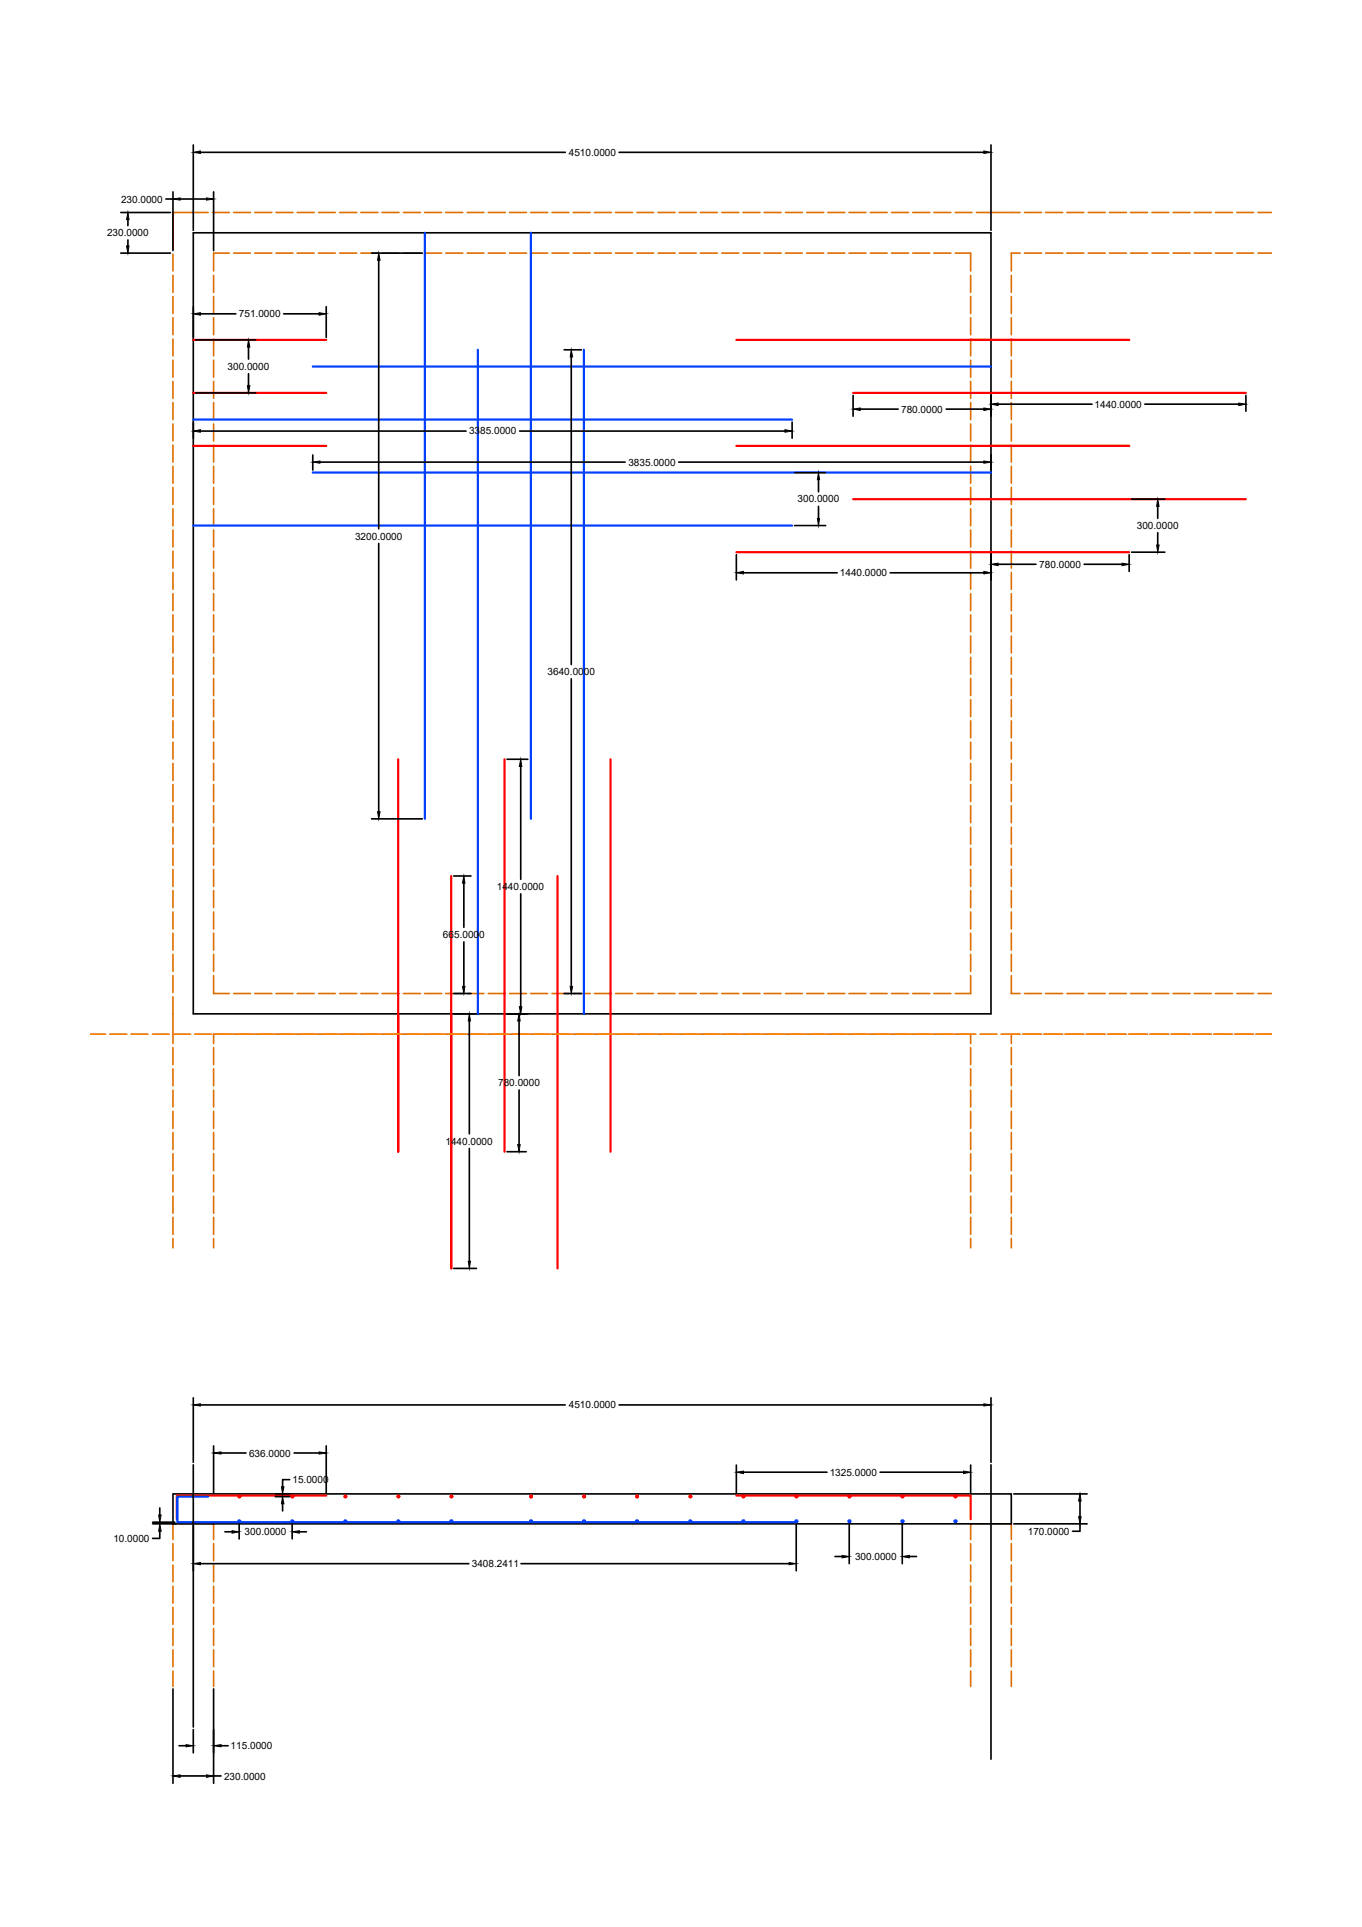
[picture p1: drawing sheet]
<svg xmlns="http://www.w3.org/2000/svg" width="210mm" height="297mm" viewBox="0 0 210 297" stroke-linecap="round" stroke-linejoin="round" font-family="sans-serif">
<!-- layer: 0 -->
<g fill="none" stroke="#000" stroke-width=".25">
<path d="M18.6 39h7.7M18.6 32.8h7.7M19.7 33.9v.9M19.7 37v.9M25.6 30.7h1.1M26.7 29.6v9M27.8 30.7h4M29.8 35.9h122.9v120.4h-122.9zM29.8 22.3v13.2M30.9 23.5h56.2M32.9 29.6v9M57.3 39h7.8"/>
<path d="M95.4 23.5h56.2M152.7 22.3v13.2M30.2 52.4h9.2M30.9 48.4h5.5M38.3 53.5v1.9M38.3 57.6v1.9M43.7 48.4h5.5M50.3 47.3v4.7M58.4 40.1v41.4M86.9 53.9h2.7M88 55v47.4M30.2 60.6h9.2"/>
<path d="M30.9 66.4h40.9M48.2 70.1v2.4M49.3 71.2h47M80.1 66.4h40.9M104.6 71.2h47M122.1 65.1v2.4M122.5 72.8h4.7M126.1 73.9v1.9M126.1 78v1.9M131.5 60.9v3.3M132.6 63.1h5.8M145.8 63.1h5.8"/>
<path d="M153.8 62.3h14.5M174.4 76.9h5.1M176.4 62.3h14.5M178.4 78v1.9M192 60.9v2.5M58.4 83.8v41.3M113.5 85.5v3.9M114.6 88.3h14.4M122.5 81h4.7M137.2 88.3h14.4M153.8 87h5.9M167.1 87h5.8"/>
<path d="M174 85.5v2.6M174.4 85.1h5.1M178.4 82.1v1.9M78.1 117h3.3M80.2 118.1v17.4M88 104.6v47.4M57.3 126.2h7.8M69.9 135h2.7M71.5 136.1v6.8M80.2 137.8v17.4M69.9 153.1h2.7M71.5 145.2v6.8"/>
<path d="M72.3 157.4v17.4M80 157.4v8.4M86.9 153.1h2.7M72.3 177v17.4M78.1 177.5h3M80 168v8.4M69.9 195.5h3.5M29.8 215.5v9.9M30.9 216.6h56.2M95.4 216.6h56.2M152.7 215.5v9.9M23.5 234.6h3.5"/>
<path d="M23.5 234.9h3.5M24.6 236v1.1h-1.1M24.6 232.4v1.1M26.7 230.3h129.2v4.6h-129.2zM29.8 225.8v40.4M32.9 222.9v7.3M34.1 224h3.8M34.7 236.1h1.1M36.9 234.9v2.3M42.4 230.7h2.2M42.4 230.3h2.2M43.5 231.8v1.1"/>
<path d="M44.6 228.1h-1.1v1.1M45 234.9v2.3M45.3 224h3.9M46.1 236.1h1.1M50.3 222.9v7.3M113.5 225.8v4.4M114.6 226.9h12.9M122.7 235v7.1M128.7 239.9h1.1M130.9 234.9v6.1M135.6 226.9h12.9M139.1 234.9v6.1"/>
<path d="M140.2 239.9h1.1M149.6 225.8v4.4M152.7 225.8v45.4M156.2 234.9h11.3M156.2 230.3h11.3M166.4 234.9v1.1h-1.1M166.4 231.4v2.4M30.9 241h41.3M80.3 241h41.3M26.7 260.3v14.6M27.6 269.1h1.1M27.8 273.8h4"/>
<path d="M29.8 266.6v3.6M32.9 260.3v14.6M32.9 273.8h1.2M34.1 269.1h1.1"/>
</g>
<!-- layer: Brick Wall -->
<g fill="none" stroke="#dd6e00" stroke-width=".25">
<path d="M26.7 39.2v2.6M32.1 32.8h-5.4v5.7M32.7 32.8h2.6M35.3 39h-2.4v2.8M36 32.8h2.6M36 39h2.6M39.3 32.8h2.6M39.3 39h2.6M42.5 32.8h2.7M42.5 39h2.7M45.8 32.8h2.6M45.8 39h2.6"/>
<path d="M49.1 32.8h2.6M49.1 39h2.6M52.4 32.8h2.6M52.4 39h2.6M55.6 32.8h2.6M55.6 39h2.6M58.9 32.8h2.6M58.9 39h2.6M62.2 32.8h2.6M62.2 39h2.6M65.4 32.8h2.7M65.4 39h2.7"/>
<path d="M68.7 32.8h2.6M68.7 39h2.6M72 32.8h2.6M72 39h2.6M75.3 32.8h2.6M75.3 39h2.6M78.5 32.8h2.6M78.5 39h2.6M81.8 32.8h2.6M81.8 39h2.6M85.1 32.8h2.6M85.1 39h2.6"/>
<path d="M88.3 32.8h2.7M88.3 39h2.7M91.6 32.8h2.6M91.6 39h2.6M94.9 32.8h2.6M94.9 39h2.6M98.2 32.8h2.5M98.2 39h2.5M101.4 32.8h2.6M101.4 39h2.6M104.7 32.8h2.6M104.7 39h2.6"/>
<path d="M107.9 32.8h2.7M107.9 39h2.7M111.2 32.8h2.7M111.2 39h2.7M114.5 32.8h2.6M114.5 39h2.6M117.8 32.8h2.6M117.8 39h2.6M121.1 32.8h2.5M121.1 39h2.5M124.3 32.8h2.6M124.3 39h2.6"/>
<path d="M127.6 32.8h2.6M127.6 39h2.6M130.8 32.8h2.7M130.8 39h2.7M134.1 32.8h2.6M134.1 39h2.6M137.4 32.8h2.6M137.4 39h2.6M140.7 32.8h2.6M140.7 39h2.6M143.9 32.8h2.6M143.9 39h2.6"/>
<path d="M147.2 32.8h2.6M147.2 39h2.4v2.8M150.5 32.8h6.7M157.2 39h-1.3v2.8M157.9 32.8h2.6M157.9 39h2.6M161.1 32.8h2.7M161.1 39h2.7M164.4 32.8h2.6M164.4 39h2.6M167.7 32.8h2.6M167.7 39h2.6"/>
<path d="M171 32.8h2.6M171 39h2.6M174.2 32.8h2.7M174.2 39h2.7M177.5 32.8h2.6M177.5 39h2.6M180.8 32.8h2.6M180.8 39h2.6M184.1 32.8h2.6M184.1 39h2.6M187.3 32.8h2.6M187.3 39h2.6"/>
<path d="M190.6 32.8h2.6M190.6 39h2.6M193.9 32.8h2M193.9 39h2M26.7 42.4v2.7M26.7 45.7v2.6M26.7 49v2.6M26.7 52.3v2.5M26.7 55.5v2.7M26.7 58.8v2.6M32.9 42.4v2.7M32.9 45.7v2.6"/>
<path d="M32.9 49v2.6M32.9 52.3v2.5M32.9 55.5v2.7M32.9 58.8v2.6M149.6 42.4v2.7M149.6 45.7v2.6M149.6 49v2.6M149.6 52.3v2.5M149.6 55.5v2.7M149.6 58.8v2.6M155.9 42.4v2.7M155.9 45.7v2.6"/>
<path d="M155.9 49v2.6M155.9 52.3v2.5M155.9 55.5v2.7M155.9 58.8v2.6M26.7 62v2.7M26.7 65.3v2.7M26.7 68.6v2.6M26.7 71.9v2.6M26.7 75.1v2.7M26.7 78.4v2.7M32.9 62v2.7M32.9 65.3v2.7"/>
<path d="M32.9 68.6v2.6M32.9 71.9v2.6M32.9 75.1v2.7M32.9 78.4v2.7M149.6 62v2.7M149.6 65.3v2.7M149.6 68.6v2.6M149.6 71.9v2.6M149.6 75.1v2.7M149.6 78.4v2.7M155.9 62v2.7M155.9 65.3v2.7"/>
<path d="M155.9 68.6v2.6M155.9 71.9v2.6M155.9 75.1v2.7M155.9 78.4v2.7M26.7 81.7v2.6M26.7 84.9v2.7M26.7 88.3v2.5M26.7 91.5v2.6M26.7 94.8v2.6M26.7 98v2.7M32.9 81.7v2.6M32.9 84.9v2.7"/>
<path d="M32.9 88.3v2.5M32.9 91.5v2.6M32.9 94.8v2.6M32.9 98v2.7M149.6 81.7v2.6M149.6 84.9v2.7M149.6 88.3v2.5M149.6 91.5v2.6M149.6 94.8v2.6M149.6 98v2.7M155.9 81.7v2.6M155.9 84.9v2.7"/>
<path d="M155.9 88.3v2.5M155.9 91.5v2.6M155.9 94.8v2.6M155.9 98v2.7M26.7 101.3v2.6M26.7 104.6v2.6M26.7 107.9v2.6M26.7 111.1v2.6M26.7 114.4v2.6M26.7 117.7v2.6M32.9 101.3v2.6M32.9 104.6v2.6"/>
<path d="M32.9 107.9v2.6M32.9 111.1v2.6M32.9 114.4v2.6M32.9 117.7v2.6M149.6 101.3v2.6M149.6 104.6v2.6M149.6 107.9v2.6M149.6 111.1v2.6M149.6 114.4v2.6M149.6 117.7v2.6M155.9 101.3v2.6M155.9 104.6v2.6"/>
<path d="M155.9 107.9v2.6M155.9 111.1v2.6M155.9 114.4v2.6M155.9 117.7v2.6M26.7 120.9v2.7M26.7 124.2v2.6M26.7 127.5v2.6M26.7 130.8v2.6M26.7 134v2.6M26.7 137.3v2.6M32.9 120.9v2.7M32.9 124.2v2.6"/>
<path d="M32.9 127.5v2.6M32.9 130.8v2.6M32.9 134v2.6M32.9 137.3v2.6M149.6 120.9v2.7M149.6 124.2v2.6M149.6 127.5v2.6M149.6 130.8v2.6M149.6 134v2.6M149.6 137.3v2.6M155.9 120.9v2.7M155.9 124.2v2.6"/>
<path d="M155.9 127.5v2.6M155.9 130.8v2.6M155.9 134v2.6M155.9 137.3v2.6M26.7 140.6v2.6M26.7 143.8v2.7M26.7 147.1v2.6M26.7 150.4v2.6M26.7 153.7v7.2M32.9 150.4v2.7h2.4M32.9 140.6v2.6M32.9 143.8v2.7"/>
<path d="M32.9 147.1v2.6M35.3 159.4h-2.4v1.5M36 153.1h2.6M36 159.4h2.6M39.3 153.1h2.6M39.3 159.4h2.6M42.5 153.1h2.7M42.5 159.4h2.7M45.8 153.1h2.6M45.8 159.4h2.6M49.1 153.1h2.6M49.1 159.4h2.6"/>
<path d="M52.4 153.1h2.6M52.4 159.4h2.6M55.6 153.1h2.6M55.6 159.4h2.6M58.9 153.1h2.6M58.9 159.4h2.6M62.2 153.1h2.6M62.2 159.4h2.6M65.4 153.1h2.7M65.4 159.4h2.7M68.7 153.1h2.6M68.7 159.4h2.6"/>
<path d="M72 153.1h2.6M72 159.4h2.6M75.3 153.1h2.6M75.3 159.4h2.6M78.5 153.1h2.6M78.5 159.4h2.6M81.8 153.1h2.6M81.8 159.4h2.6M85.1 153.1h2.6M85.1 159.4h2.6M88.3 153.1h2.7M88.3 159.4h2.7"/>
<path d="M91.6 153.1h2.6M91.6 159.4h2.6M94.9 153.1h2.6M94.9 159.4h2.6M98.2 153.1h2.5M98.2 159.4h2.5M101.4 153.1h2.6M101.4 159.4h2.6M104.7 153.1h2.6M104.7 159.4h2.6M107.9 153.1h2.7M107.9 159.4h2.7"/>
<path d="M111.2 153.1h2.7M111.2 159.4h2.7M114.5 153.1h2.6M114.5 159.4h2.6M117.8 153.1h2.6M117.8 159.4h2.6M121.1 153.1h2.5M121.1 159.4h2.5M124.3 153.1h2.6M124.3 159.4h2.6M127.6 153.1h2.6M127.6 159.4h2.6"/>
<path d="M130.8 153.1h2.7M130.8 159.4h2.7M134.1 153.1h2.6M134.1 159.4h2.6M137.4 153.1h2.6M137.4 159.4h2.6M140.7 153.1h2.6M140.7 159.4h2.6M143.9 153.1h2.6M143.9 159.4h2.6M147.2 159.4h2.4v1.5M149.6 140.6v2.6"/>
<path d="M149.6 143.8v2.7M149.6 147.1v2.6M149.6 150.4v2.7h-2.4M155.9 140.6v2.6M155.9 143.8v2.7M155.9 147.1v2.6M155.9 150.4v2.7h1.3M157.2 159.4h-1.3v1.5M157.9 153.1h2.6M157.9 159.4h2.6M161.1 153.1h2.7M161.1 159.4h2.7"/>
<path d="M164.4 153.1h2.6M164.4 159.4h2.6M167.7 153.1h2.6M167.7 159.4h2.6M171 153.1h2.6M171 159.4h2.6M174.2 153.1h2.7M174.2 159.4h2.7M177.5 153.1h2.6M177.5 159.4h2.6M180.8 153.1h2.6M180.8 159.4h2.6"/>
<path d="M184.1 153.1h2.6M184.1 159.4h2.6M187.3 153.1h2.6M187.3 159.4h2.6M190.6 153.1h2.6M190.6 159.4h2.6M193.9 153.1h2M193.9 159.4h2M26.7 161.5v2.6M26.7 164.7v2.7M26.7 168v2.6M26.7 171.3v2.6"/>
<path d="M26.7 174.6v2.6M26.7 177.8v2.7M32.9 161.5v2.6M32.9 164.7v2.7M32.9 168v2.6M32.9 171.3v2.6M32.9 174.6v2.6M32.9 177.8v2.7M149.6 161.5v2.6M149.6 164.7v2.7M149.6 168v2.6M149.6 171.3v2.6"/>
<path d="M149.6 174.6v2.6M149.6 177.8v2.7M155.9 161.5v2.6M155.9 164.7v2.7M155.9 168v2.6M155.9 171.3v2.6M155.9 174.6v2.6M155.9 177.8v2.7M26.7 181.1v2.6M26.7 184.4v2.6M26.7 187.6v2.7M26.7 190.9v1.4"/>
<path d="M32.9 181.1v2.6M32.9 184.4v2.6M32.9 187.6v2.7M32.9 190.9v1.4M149.6 181.1v2.6M149.6 184.4v2.6M149.6 187.6v2.7M149.6 190.9v1.4M155.9 181.1v2.6M155.9 184.4v2.6M155.9 187.6v2.7M155.9 190.9v1.4"/>
<path d="M26.7 237.9v2.7M29.5 234.9h-2.8v2.4M30.1 234.9h2.8v2.4M32.9 237.9v2.7M149.6 237.9v2.7M152.4 234.9h-2.8v2.4M153.1 234.9h2.8v2.4M155.9 237.9v2.7M26.7 241.2v2.6M26.7 244.5v2.6M26.7 247.8v2.6M26.7 251v2.6"/>
<path d="M26.7 254.3v2.6M26.7 257.6v2.4M32.9 241.2v2.6M32.9 244.5v2.6M32.9 247.8v2.6M32.9 251v2.6M32.9 254.3v2.6M32.9 257.6v2.4M149.6 241.2v2.6M149.6 244.5v2.6M149.6 247.8v2.6M149.6 251v2.6"/>
<path d="M149.6 254.3v2.6M149.6 257.6v2.4M155.9 241.2v2.6M155.9 244.5v2.6M155.9 247.8v2.6M155.9 251v2.6M155.9 254.3v2.6M155.9 257.6v2.4"/>
</g>
<!-- layer: Bottom Reinforcements -->
<g fill="none" stroke="#003fff" stroke-width=".34">
<path d="M65.5 35.9v90.3M81.8 35.9v90.3M48.2 56.5h104.5M73.6 53.9v102.4M90 53.9v102.4M29.8 64.7h92.3M48.2 72.8h104.5M29.8 81h92.3M32.1 230.7h-4.8v3.9h95.4"/>
<circle cx="36.9" cy="234.5" r=".15"/>
<circle cx="45" cy="234.5" r=".15"/>
<circle cx="53.2" cy="234.5" r=".15"/>
<circle cx="61.4" cy="234.5" r=".15"/>
<circle cx="69.6" cy="234.5" r=".15"/>
<circle cx="81.8" cy="234.5" r=".15"/>
<circle cx="90" cy="234.5" r=".15"/>
<circle cx="98.2" cy="234.5" r=".15"/>
<circle cx="106.4" cy="234.5" r=".15"/>
<circle cx="114.6" cy="234.5" r=".15"/>
<circle cx="122.7" cy="234.5" r=".15"/>
<circle cx="130.9" cy="234.5" r=".15"/>
<circle cx="139.1" cy="234.5" r=".15"/>
<circle cx="147.2" cy="234.5" r=".15"/>
</g>
<!-- layer: Top Reinforcements -->
<g fill="none" stroke="#f00" stroke-width=".34">
<path d="M29.8 52.4h20.5M113.5 52.4h36.1M152.7 52.4h-3.1h3.1M152.7 52.4h21.3M29.8 60.6h20.5M29.8 68.7h20.5M113.5 68.7h39.2M131.5 60.6h60.5M131.5 76.9h60.5M174 68.7h-21.3h21.3M113.5 85.1h60.5M61.4 117v60.5"/>
<path d="M77.8 117v60.5M94.1 117v60.5M69.5 135v60.5M85.9 135v60.5M50.3 230.5h-23.1v3.7M113.5 230.5h36.1v3.7"/>
<circle cx="36.9" cy="230.7" r=".15"/>
<circle cx="45" cy="230.7" r=".15"/>
<circle cx="53.2" cy="230.7" r=".15"/>
<circle cx="61.4" cy="230.7" r=".15"/>
<circle cx="69.6" cy="230.7" r=".15"/>
<circle cx="81.8" cy="230.7" r=".15"/>
<circle cx="90" cy="230.7" r=".15"/>
<circle cx="98.2" cy="230.7" r=".15"/>
<circle cx="106.4" cy="230.7" r=".15"/>
<circle cx="114.6" cy="230.7" r=".15"/>
<circle cx="122.7" cy="230.7" r=".15"/>
<circle cx="130.9" cy="230.7" r=".15"/>
<circle cx="139.1" cy="230.7" r=".15"/>
<circle cx="147.2" cy="230.7" r=".15"/>
</g>
<!-- layer: Construction Lines -->
<g fill="none" stroke="#ff7f00" stroke-width=".25">
<path d="M13.9 159.4h2.4M16.9 159.4h2.6M20.2 159.4h2.6M23.5 159.4h2.6M26.7 159.4h2.7M30 159.4h2.6M33.3 159.4h2.6M36.6 159.4h2.5M39.8 159.4h2.6M43.1 159.4h2.6M46.3 159.4h2.7M49.6 159.4h2.6"/>
<path d="M52.9 159.4h2.6M56.2 159.4h2.6M59.4 159.4h2.6M62.7 159.4h2.6M66 159.4h2.6M69.2 159.4h2.7M72.5 159.4h2.6M75.8 159.4h2.6M79.1 159.4h2.6M82.3 159.4h2.6M85.6 159.4h2.6M88.9 159.4h2.6"/>
<path d="M92.1 159.4h2.7M95.4 159.4h2.6M98.7 159.4h2.6M102 159.4h2.6M105.2 159.4h2.7M108.5 159.4h2.6M111.8 159.4h2.6M115 159.4h2.7M118.3 159.4h2.6M121.6 159.4h2.6M124.9 159.4h2.6M128.1 159.4h2.7"/>
<path d="M131.4 159.4h2.6M134.7 159.4h2.6M138 159.4h2.6M141.2 159.4h2.6M144.5 159.4h2.6M147.8 159.4h2.6M151 159.4h2.7M154.3 159.4h2.6M157.6 159.4h2.6M160.9 159.4h2.6M164.1 159.4h2.6M167.4 159.4h2.6"/>
<path d="M170.7 159.4h2.6M173.9 159.4h2.7M177.2 159.4h2.6M180.5 159.4h2.6M183.8 159.4h2.5M187 159.4h2.6M190.3 159.4h2.6M193.5 159.4h2.4"/>
</g>
<!-- layer: 0 -->
<g fill="#000" stroke="#000" stroke-width=".15">
<path d="M19.5 37.9h.4l-.2 1.1zM19.7 32.8l.2 1.1h-.4zM26.7 30.7l1.1-.2v.3zM29.8 23.5l1.1-.2v.4zM31.8 30.5l1.1 .2-1.1 .1zM151.6 23.3l1.1 .2-1.1 .2zM29.8 48.4l1.1-.2v.4zM38.1 59.5h.4l-.2 1.1zM38.3 52.4l.2 1.1h-.4zM49.2 48.2l1.1 .2-1.1 .2zM58.4 39l.2 1.1h-.4zM88 53.9l.3 1.1h-.4z"/>
<path d="M29.8 66.4l1.1-.2v.4zM48.2 71.2l1.1-.1v.3zM121 66.2l1.1 .2-1.1 .2zM126.1 72.8l.2 1.1h-.3zM126 79.9h.3l-.2 1.1zM131.5 63.1l1.1-.2v.4zM151.6 71.1l1.1 .1-1.1 .2zM151.6 62.9l1.1 .2-1.1 .2zM152.7 62.3l1.1-.2v.4zM178.4 76.9l.2 1.1h-.3zM190.9 62.1l1.1 .2-1.1 .2zM113.5 88.3l1.1-.2v.4z"/>
<path d="M151.6 88.1l1.1 .2-1.1 .2zM152.7 87l1.1-.2v.4zM172.9 86.8l1.1 .2-1.1 .2zM178.3 84h.3l-.2 1.1zM80.2 117l.2 1.1h-.4zM58.2 125.1h.4l-.2 1.1zM71.5 135l.2 1.1h-.4zM71.3 152h.4l-.2 1.1zM72.3 156.3l.2 1.1h-.3zM80 156.3l.2 1.1h-.4zM80 155.2h.4l-.2 1.1zM87.9 152h.4l-.3 1.1z"/>
<path d="M79.8 176.4h.4l-.2 1.1zM72.2 194.4h.3l-.2 1.1zM29.8 216.6l1.1-.2v.3zM151.6 216.4l1.1 .2-1.1 .1zM24.5 233.5h.3l-.2 1.1zM24.6 234.9l.2 1.1h-.3zM32.9 224l1.2-.2v.3zM35.8 236l1.1 .1-1.1 .2zM43.5 230.7l.3 1.1h-.4zM43.4 229.2h.4l-.3 1.1zM45 236.1l1.1-.1v.3zM49.2 223.8l1.1 .2-1.1 .1z"/>
<path d="M113.5 226.9l1.1-.1v.3zM129.8 239.8l1.1 .1-1.1 .2zM139.1 239.9l1.1-.1v.3zM148.5 226.8l1.1 .1-1.1 .2zM166.4 230.3l.2 1.1h-.4zM166.2 233.8h.4l-.2 1.1zM29.8 241l1.1-.1v.3zM121.6 240.9l1.1 .1-1.1 .2zM26.7 273.8l1.1-.2v.4zM28.7 268.9l1.1 .2-1.1 .2zM31.8 273.6l1.1 .2-1.1 .2zM32.9 269.1l1.2-.2v.4z"/>
</g>
<g font-size="1.5">
<text x="87.7" y="24">4510.0000</text>
<text x="18.7" y="31.2">230.0000</text>
<text x="16.5" y="36.4">230.0000</text>
<text x="36.8" y="48.9">751.0000</text>
<text x="35.1" y="57">300.0000</text>
<text x="138.9" y="63.6">780.0000</text>
<text x="168.7" y="62.9">1440.0000</text>
<text x="72.3" y="67">3385.0000</text>
<text x="96.8" y="71.8">3835.0000</text>
<text x="122.9" y="77.5">300.0000</text>
<text x="54.7" y="83.2">3200.0000</text>
<text x="175.2" y="81.6">300.0000</text>
<text x="129.4" y="88.8">1440.0000</text>
<text x="160.2" y="87.5">780.0000</text>
<text x="84.4" y="104.1">3640.0000</text>
<text x="76.6" y="137.2">1440.0000</text>
<text x="68.3" y="144.6">665.0000</text>
<text x="76.8" y="167.5">780.0000</text>
<text x="68.7" y="176.4">1440.0000</text>
<text x="87.7" y="217.1">4510.0000</text>
<text x="38.4" y="224.5">636.0000</text>
<text x="127.9" y="227.5">1325.0000</text>
<text x="45.1" y="228.6">15.0000</text>
<text x="17.5" y="237.6">10.0000</text>
<text x="37.7" y="236.7">300.0000</text>
<text x="158.4" y="236.5">170.0000</text>
<text x="72.7" y="241.6">3408.2411</text>
<text x="131.8" y="240.5">300.0000</text>
<text x="35.5" y="269.6">115.0000</text>
<text x="34.5" y="274.3">230.0000</text>
</g>
</svg>
